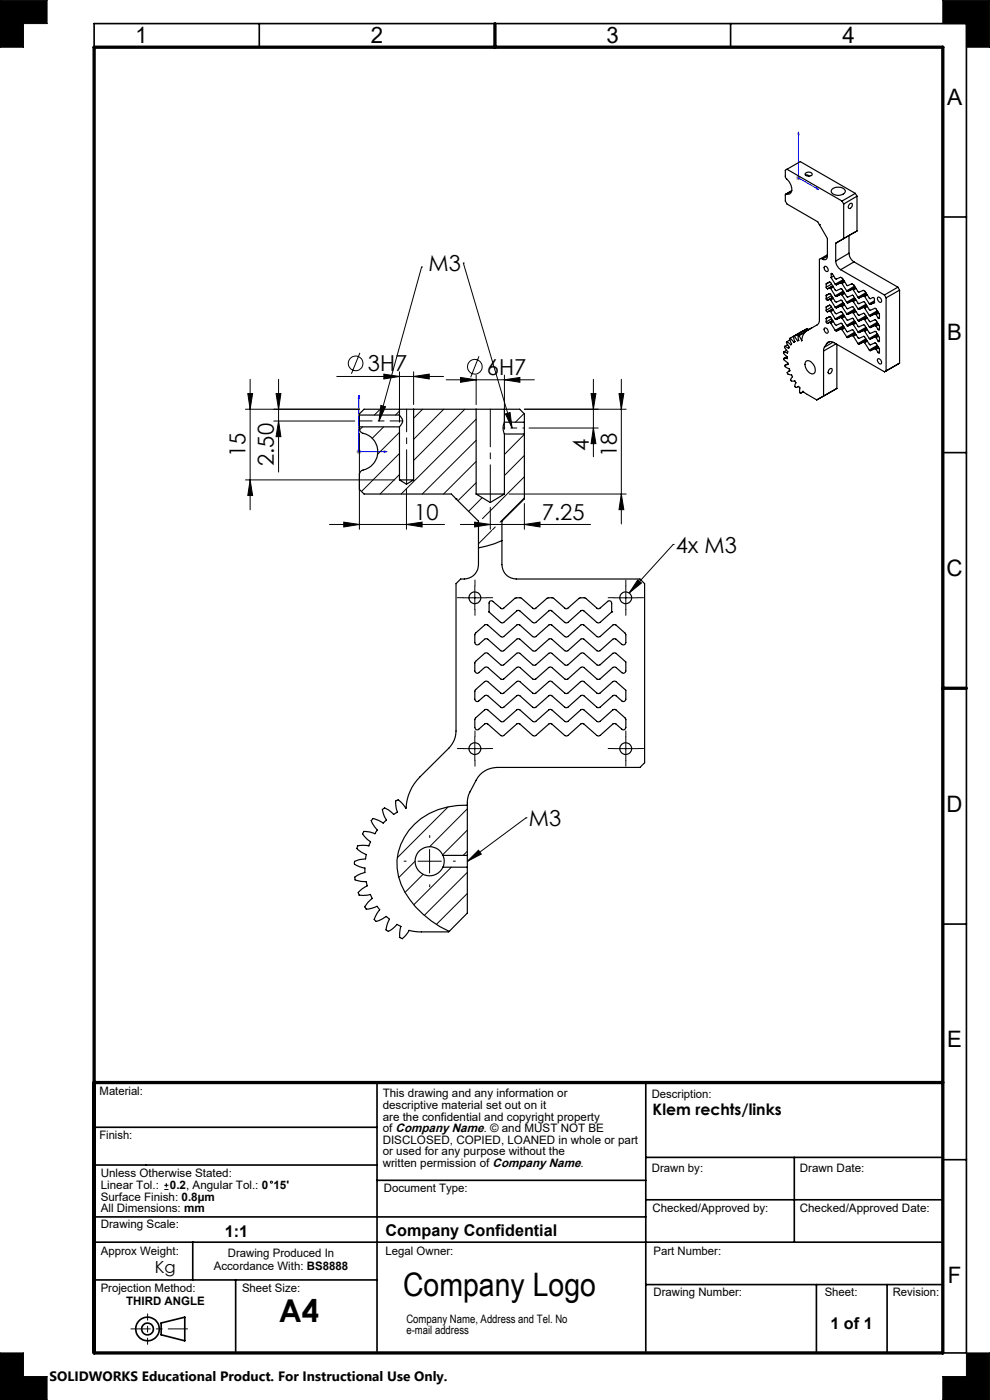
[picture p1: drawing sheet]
<svg xmlns="http://www.w3.org/2000/svg" width="210mm" height="297mm" viewBox="0 0 210 297" stroke-linecap="round" stroke-linejoin="round" font-family="sans-serif">
<g fill="none" stroke="#000" stroke-width=".35">
<path d="M20 10v-5h185v282h-5M55 5v5M155 5v5M200 46h5M200 96h5M200 196h5M20 239.1h60M80 229.7v57M137 229.7v57M20 258.2h117M20 247.2h60M80 250.4h57"/>
<path d="M137 254.5h63M137 245.5h63M168.5 245.5v18M200 246h5M20 271.5h60M20 263.5h180M40.9 263.5v8M50 271.5v15.2M137 272.5h63M173.2 272.5v14.5M188.2 272.5v14.5M34.2 280.7l5-1.3v5l-5-1.2z"/>
<circle cx="31.3" cy="281.9" r="1.25"/>
<circle cx="31.3" cy="281.9" r="2.5"/>
</g>
<path d="M76.1 83.9l.2 .6h-.3zM76.1 83.9v11.9h6M81.5 95.7l.6 .1-.6 .2z" fill="none" stroke="#00f" stroke-width=".21"/>
<path d="M75.6 95.8h1M75.8 95.5l.7 .7M76.1 95.3v1M76.5 95.5l-.7 .7" fill="none" stroke="#808080" stroke-width=".21"/>
<path d="M27.8 281.9h12" fill="none" stroke="#000" stroke-width=".21" stroke-dasharray="15.2 1.3 1.3 1.3" stroke-dashoffset="11.1"/>
<path d="M31.3 278.7v6.5" fill="none" stroke="#000" stroke-width=".21" stroke-dasharray="15.2 1.3 1.3 1.3" stroke-dashoffset="13.9"/>
<path d="M0 0h10v5h-5v5h-5zM200 0h10v10h-5v-5h-5zM0 287h5v5h5v5h-10zM205 287h5v10h-10v-5h5z" fill="none" stroke="#000" stroke-width=".21"/>
<path d="M20 10h180v277h-180zM105 5v5M200 146h5M20 229.7h180" fill="none" stroke="#000" stroke-width=".7"/>
<path d="M81.5 95.7l.6 .1-.6 .2zM76.1 83.9l.2 .6h-.3z" fill="#00f"/>
<path d="M0 0v10h5v-5h5v-5zM0 287v10h10v-5h-5v-5zM205 287v5h-5v5h10v-10zM200 0v5h5v5h5v-10z" fill-rule="evenodd" fill="#000"/>
<g fill="none" stroke="#000" stroke-width=".21">
<path d="M89.4 56.7h.1M89.4 56.7l-9 32.6M98.3 55.8h.1M98.3 55.8l10.3 35M71.4 79.9h22.7M76.3 74.9l-1.8 4.4M81.4 79.4l3.3 .5-3.3 .5zM84.7 78.9v10.7M87.7 79.9l3.4-.5v1zM87.7 78.9v6.9M101 79.6v6.2M101.6 75.6l-1.8 4.4"/>
<path d="M107 79.6v11.5M52.6 83.5h1l-.5 3.3zM53.1 80.5v27.7M58.1 89.3h17.1M58.6 83.5h1l-.5 3.3zM59.1 89.3l.5 3.3h-1zM59.1 80.5v19.7M76.2 91.9v20.4M76.2 86.8h-24.1M80.8 86l1 .3-1.4 3zM94.7 80.6h18.6M97.7 80.1l3.3 .5-3.3 .5z"/>
<path d="M107 80.6l3.3-.5v1zM107.2 87.8l1-.3 .4 3.3zM111.2 86.8h21.6M112.2 90.8h14.7M125.4 83.5h1l-.5 3.3zM125.9 90.8l.5 3.3h-1zM125.9 80.5v16.4M131.3 83.5h1l-.5 3.3zM131.8 80.5v30.7M52.1 101.8h31.6M53.1 101.8l.5 3.3h-1zM69.9 111.3h24.4"/>
<path d="M72.9 110.8l3.3 .5-3.3 .5zM86.2 111.3l3.3-.5v1zM86.2 103.7v8.6M97.6 111.3h27.7M100.7 110.8l3.3 .5-3.3 .5zM104 107.6v4.7M108 104.8h24.8M111.2 111.3l3.3-.5v1zM111.2 106.8v5.5M131.8 104.8l.5 3.3h-1zM142.8 115.5h.1M142.8 115.5l-9.3 10.3"/>
<path d="M98.2 126.8h5M100.7 124.3v5M130.2 126.8h5M132.8 124.3v5M135.3 123l.8 .7-2.6 2.1zM98.2 158.8h5M100.7 156.3v5M130.2 158.8h5M132.8 156.3v5M111.6 173.5h.1M111.6 173.5l-12.5 9.2M88.7 182.7h4.9"/>
<path d="M91.1 180.2v5M99.1 182.7l2.4-2.3 .6 .8zM34.9 252.3h.8M34.9 251.5h.8M35.3 251v.9"/>
<circle cx="75.4" cy="77.1" r="1.56"/>
<circle cx="100.7" cy="77.8" r="1.55"/>
<circle cx="57.6" cy="250.8" r=".22"/>
</g>
<path d="M169.4 28l.1 .5-.2-.1zM169.4 28v9.7l4.2 2.5M173.2 39.8l.4 .4-.4-.1z" fill="none" stroke="#00f" stroke-width=".21"/>
<path d="M168.9 37.7h1M169 37.4l.7 .7M169.4 37.2v1M169.7 37.4l-.7 .7" fill="none" stroke="#808080" stroke-width=".21"/>
<g fill="none" stroke="#000" stroke-width=".21" stroke-dasharray="15.2 1.3 1.3 1.3">
<path d="M98.3 126.8h-1.3M100.8 124.3v-1.3M100.8 129.3v1.2M103.3 126.8h1.2M130.3 126.8h-1.3M132.8 124.3v-1.3M132.8 129.3v1.2M135.3 126.8h1.2M98.3 158.8h-1.3M100.8 156.3v-1.3M103.3 158.8h1.2M130.3 158.8h-1.3"/>
<path d="M132.8 156.3v-1.3M135.3 158.8h1.2M91.2 177.7v-.4M100.8 161.3v1.2M132.8 161.3v1.2M86.2 182.7h-.5M91.2 187.7v.4M96.2 182.7h.4"/>
</g>
<path d="M111.3 90.8h-4.6" fill="none" stroke="#000" stroke-width=".21" stroke-dasharray="15.2 1.3 1.3 1.3" stroke-dashoffset="14.9"/>
<path d="M76.3 89.3h9.1" fill="none" stroke="#000" stroke-width=".21" stroke-dasharray="15.2 1.3 1.3 1.3" stroke-dashoffset="12.6"/>
<path d="M86.3 102.7v-15.9" fill="none" stroke="#000" stroke-width=".21" stroke-dasharray="15.2 1.3 1.3 1.3" stroke-dashoffset="8"/>
<path d="M104 106.6v-19.8" fill="none" stroke="#000" stroke-width=".21" stroke-dasharray="15.2 1.3 1.3 1.3" stroke-dashoffset="7.2"/>
<g fill="#000">
<path d="M59.1 89.3l.5 3.3h-1zM58.6 83.5h1l-.5 3.3zM125.9 90.8l.5 3.3h-1zM125.4 83.5h1l-.5 3.3z"/>
<path d="M86.2 111.3l3.3-.5v1zM72.9 110.8l3.3 .5-3.3 .5z"/>
<path d="M100.7 110.8l3.3 .5-3.3 .5zM111.2 111.3l3.3-.5v1z"/>
<path d="M135.3 123l.8 .7-2.6 2.1zM99.1 182.7l2.4-2.3 .6 .8zM107.2 87.8l1-.3 .4 3.3zM80.8 86l1 .3-1.4 3z"/>
</g>
<path d="M173.2 39.8l.4 .4-.4-.1zM169.4 28l.1 .5-.2-.1z" fill="#00f"/>
<g fill="#000">
<path d="M87.7 79.9l3.4-.5v1zM81.4 79.4l3.3 .5-3.3 .5z"/>
<path d="M107 80.6l3.3-.5v1zM97.7 80.1l3.3 .5-3.3 .5z"/>
<path d="M131.3 83.5h1l-.5 3.3zM131.8 104.8l.5 3.3h-1z"/>
<path d="M53.1 101.8l.5 3.3h-1zM52.6 83.5h1l-.5 3.3z"/>
</g>
<g fill="none" stroke="#000" stroke-width=".21">
<path d="M76.9 90.6l-.6 .6M80.5 86.9l-1.1 1.1M81.4 90.6l-2.4 2.4M84.7 87.2l-.8 .8M84.7 91.7l-4.6 4.6M84.7 96.2l-8 8M89.6 86.8l-1.9 1.9M94.1 86.8l-6.4 6.4M98.6 86.8l-10.9 10.9M101 88.9l-15.9 15.9M101 93.4l-11.4 11.4M101 97.9l-6.9 6.9"/>
<path d="M107.1 87.3l-.1 .1M111.2 87.7l-1.9 1.9M111.2 92.1l-4.2 4.3M111.2 96.6l-4.2 4.3M84.7 100.7l-4.1 4.1M101 102.4l-3.8 3.8M102.3 105.6l-2.9 2.9M104.3 112.5l-2.8 2.9M105.1 111.8l-.6 .6M111.2 101.1l-8.9 8.9M111.2 105.6l-5.1 5.2M95.1 171.2l-10.8 10.8"/>
<path d="M99.1 171.6l-8 8M99.1 176.1l-5.2 5.2M88.1 182.7l-3.5 3.5M89.7 185.5l-3.8 3.8M95.7 184l-7.9 7.9M99.1 180.6l-.9 .9M99.1 185.1l-9.1 9.1M99.1 189.5l-6.5 6.6"/>
</g>
<g fill="none" stroke="#000" stroke-width=".25">
<path d="M166.9 35.9l-.3 .2v1.5a4.8 4.8 0 0 1 1.4 2.8 .78 .78 0 0 1-1.1 .7M166.9 35.9l11.7 6.7M166.9 35.9l2.9-1.6 11.6 6.7M170.8 36.9a.84 .84 0 0 1 .8-.4 .84 .84 0 0 1 .7 .6 .89 .89 0 0 1-1.5-.2zM171 37.2l.3-.1 .3 .3M166.9 41.1l-.3 .2v1.3l.3 .7 6.6 3.8 .3 .6M167.9 40.5l-1 .6M168 40.4l-1.3 .8M173.8 47.7h.1M173.8 47.7l1.7 2.9v3.8M174.2 54.8l-.4 .2v12.8a1.2 1.2 0 0 1-.5 1.1l-2.2 1.3a2.71 2.71 0 0 0-1.1 2.1M174.2 54.8l.2 .2"/>
<path d="M174.9 56.5a.69 .69 0 0 1 .6 1.1 .73 .73 0 0 1-.6-1.1zM175.5 54.4a.64 .64 0 0 1-.3 .6 .64 .64 0 0 1-.8 0M175.5 54l-1.3 .8M175.5 54.4l-1.1 .6M175.9 59.9l-.6 .4M176.3 58.1l.1-.1 .2 .1 .7 1.1 1-.4 .3 .2 1.1 1.6 1-.4 .3 .2 1.1 1.6 1-.4 .3 .2 1 1.5 1-.1 .1 1M176.3 58.1v.8M176.3 58.9l.9 1.4M176.5 58l-.2 .1M176.6 40.1a1.91 1.91 0 0 1 2.7 .4 1.61 1.61 0 0 1-2.3 .8 .68 .68 0 0 1-.6-.5 .68 .68 0 0 1 .2-.7zM176.8 58.6l-.5 .3M177.3 55.4a2.38 2.38 0 0 0 1 1.8"/>
<path d="M178.3 57.2l9.3 5.4M178.6 42.6l.4 .7M178.9 59.3l-1.7 1M179 43.3v7.3l2.8-1.6M179 59.5l-1.6 .9M179.1 59.6l-.7 .4M179.2 59.8l-.6 .3M180.1 53.7a2.25 2.25 0 0 0 1.1 1.9M180.1 49.9l-2.8 1.7v3.8M180.1 53.7l-2.8 1.7M180.1 49.9v3.8M180.3 43.2a.34 .34 0 0 1 .5 0 .34 .34 0 0 1 0 .5 .45 .45 0 0 1-.3 .5 .45 .45 0 0 1-.5-.2v-.3z"/>
<path d="M181.2 55.6l-2.9 1.6M181.2 55.6l9.3 5.3M181.4 41l-2.8 1.6M181.4 41l.4 .6M181.8 41.6l-2.8 1.7M181.8 41.6v7.4M181.8 49l-1.7 .9M166.2 76.1a1.43 1.43 0 0 0 .9 .9l.1 .3-.2 .1a.33 .33 0 0 0-.5 .2 .33 .33 0 0 0 .4 .4l.5 .2 .1 .5M166.2 74.7v.1a.43 .43 0 0 0 .4 .5l.4 .4v.4h-.8M166.4 73.5l.1 .3 .6 .8v.2l-.1 .1-.8-.2M166.8 74.3l-.6 .4M166.9 72.5v.3l.5 .9-.1 .2-.9-.4"/>
<path d="M166.9 75.6l-.7 .5M167.1 73.1l-.7 .4M167.1 77.1l-.6 .4M167.5 78.7h-.1a.42 .42 0 0 0-.3 .5 .42 .42 0 0 0 .5 .3 .44 .44 0 0 1 .4 .4 .44 .44 0 0 1-.2 .5v.4l.3 .1a.46 .46 0 0 1 .6 .1 .46 .46 0 0 1-.1 .6 .4 .4 0 0 0 .2 .6 .4 .4 0 0 0 .5-.2h.1M167.5 78.6l-.2 .1M167.5 72.1l-.6 .4M167.6 71.8l-.1 .1 .2 .7a.34 .34 0 0 1 0 .6l-.8-.7M168.3 71.4l.3 1.1-.2 .1-.8-.8M168.5 71.3l-.2 .1M168.5 71.3l.7 1M168.6 72.5l-.2 .1M169.3 71.2l.1 1-.2 .1"/>
<path d="M169.3 71.2h.2M169.4 72.1l-.2 .2M169.5 71.2l.5 1.1M170.1 72.2l-.1 .1M170.5 70.2l-2.9 1.6M170.7 70.5l-1.2 .7M171 76.6a1.54 1.54 0 0 1 1.9 1.4 .95 .95 0 0 1-.6 1.3 1.98 1.98 0 0 1-1.3-2.7zM171.3 69.7l.2 .3M171.3 69.7l-3 1.7M171.3 69.7l-2.8 1.6M172.1 69.6h.1M172.1 69.6l-2.8 1.6"/>
<path d="M174.7 74.5v9.5M174.9 73.7l-.2 .8M174.9 69.6a.71 .71 0 0 1 .6 1.1 .77 .77 0 0 1-.6-1.1zM175.3 63.4l.2 .3M175.3 65.8v.2l.2 .1M175.3 60.3l.8-.4 1.2 1.8 1.2-.5 1.2 1.8 1.2-.4 1.3 1.8 1.1-.4 1.2 1.8 1.2-.4 .8 1.3v.8l-.2-.1M175.3 60.9l.2 .4M175.3 68.3l.2 .3M175.3 60.3v.6M175.3 62.7v.7M175.3 65.2v.6M175.3 67.6v.7"/>
<path d="M175.3 72.9a1.05 1.05 0 0 1 1.6-.2l10.7 6.2M175.3 72.9l-.4 .8M175.9 78.4a.37 .37 0 0 1 .6-.2 .37 .37 0 0 1-.1 .6 .4 .4 0 0 1-.3 .5 .4 .4 0 0 1-.5-.3zM175.9 62.3l-.6 .4M175.9 64.8l-.6 .4M175.9 67.2l-.6 .4M176 62.3h.1l1.2 1.8 1.2-.4 1.2 1.8 1.1-.5 .2 .1 1.1 1.7 1.2-.3 1.2 1.8 1.1-.5 .2 .1a2.55 2.55 0 0 1 .7 2l-.1 .2-.1-.2M176 62.3l-.7 .4M176 63.5l.2 .1M176 66l.2 .1M176 64.7l.1 .1 1.2 1.7 1.1-.4 .2 .1 1.1 1.7 1.2-.4 1.2 1.8 1.2-.4 1.2 1.8 1.3-.4 .7 1.3v.8h-.2M176 64.7l-.7 .5"/>
<path d="M176 61.1l.2 .1M176 68.4l.2 .1M176 67.2l.2 .1 1.1 1.7 1.2-.4 1.1 1.7 1.3-.3 1.2 1.8 1.1-.5 .2 .1 1.1 1.8 1.2-.5 .8 1.3v.9l-.2-.1M176 67.2l-.7 .4M176 63.5l-.5 .2M176 66l-.5 .1M176 61.1l-.5 .2M176 68.4l-.5 .2M176.1 72.5l-.8 .4M176.2 63.6l1 1.6M176.2 66.1l1 1.6M176.2 61.2l1 1.6"/>
<path d="M176.2 68.5l1 1.6M176.4 60.3l-1.1 .6M176.4 62.7l-1.1 .7M176.4 65.2l-1.1 .6M176.4 67.6l-1.1 .7M176.6 60.7l-.6 .4M176.6 60.6l-1.1 .7M176.6 63.1l-.6 .4M176.6 63.1l-1.1 .6M176.6 65.6l-.6 .4M176.6 65.5l-1.1 .6M176.6 68l-.6 .4"/>
<path d="M176.6 68l-1.1 .6M176.7 72.6l-1.8 1.1M176.8 60.9l-.6 .3M176.8 63.3l-.6 .3M176.8 65.8l-.6 .3M176.8 68.2l-.6 .3M177.2 65.2l.2 .1M177.2 67.7l.2 .1M177.2 62.8l.2 .1M177.2 60.3l.2 .1M177.2 70.1l.2 .1M177.3 73l-2.6 1.5"/>
<path d="M177.5 73.1v9.3l-2.8 1.6M178.4 64.9l.2 .1M178.4 67.3l.2 .2M178.4 62.4l.2 .2M178.4 60l.2 .1M178.4 69.8l.2 .2M178.4 64.9l-1 .4M178.4 67.3l-1 .5M178.4 62.4l-1 .5M178.4 60l-1 .4M178.4 69.8l-1 .4M178.6 65l1 1.6"/>
<path d="M178.6 67.5l1 1.5M178.6 62.6l1 1.5M178.6 60.1l1 1.6M178.6 70l1 1.5M178.9 61.8l-1.7 1M178.9 64.2l-1.7 1M178.9 66.7l-1.7 1M178.9 69.1l-1.7 1M179 62l-1.6 .9M179 64.4l-1.6 .9M179 66.9l-1.6 .9M179 69.3l-1.6 .9"/>
<path d="M179.1 62.1l-.7 .3M179.1 64.5l-.7 .4M179.1 67l-.7 .3M179.1 69.4l-.7 .4M179.2 62.3l-.6 .3M179.2 64.7l-.6 .3M179.2 67.2l-.6 .3M179.2 69.6l-.6 .4M179.6 66.6l.2 .1M179.6 69l.2 .2M179.6 64.1l.2 .2M179.6 61.7l.2 .1"/>
<path d="M179.6 71.5l.2 .1M180.8 66.3l.2 .1M180.8 68.8l.2 .1M180.8 63.8l.2 .2M180.8 61.4l.2 .1M180.8 71.2l.2 .1M180.8 66.3l-1 .4M180.8 68.8l-1 .4M180.8 63.8l-1 .5M180.8 61.4l-1 .4M180.8 71.2l-1 .4M181 66.4l1 1.6"/>
<path d="M181 68.9l1 1.5M181 64l1 1.5M181 61.5l1 1.6M181 71.3l1 1.6M181.3 60.7l-1.7 1M181.3 63.1l-1.7 1M181.3 65.6l-1.7 1M181.3 68l-1.7 1M181.3 70.5l-1.7 1M181.4 60.9l-1.6 .9M181.4 63.4l-1.6 .9M181.4 65.8l-1.6 .9"/>
<path d="M181.4 68.3l-1.6 .9M181.4 70.7l-1.6 .9M181.5 61l-.7 .4M181.5 63.5l-.7 .3M181.5 65.9l-.7 .4M181.5 68.4l-.7 .4M181.5 70.8l-.7 .4M181.6 61.2l-.6 .3M181.6 63.6l-.6 .4M181.6 66.1l-.6 .3M181.6 68.5l-.6 .4M181.6 71l-.6 .3"/>
<path d="M182 68l.2 .1M182 70.4l.2 .2M182 65.5l.2 .1M182 63.1l.2 .1M182 72.9l.2 .1M183.2 67.7l.2 .1M183.2 70.1l.2 .2M183.2 65.2l.2 .2M183.2 62.8l.2 .1M183.2 72.6l.2 .1M183.2 67.7l-1 .4M183.2 70.1l-1 .5"/>
<path d="M183.2 65.2l-1 .4M183.2 62.8l-1 .4M183.2 72.6l-1 .4M183.4 67.8l1 1.6M183.4 72.7l1 1.6M183.4 70.3l1 1.5M183.4 65.4l1 1.5M183.4 62.9l1 1.5M183.7 62.1l-1.7 1M183.7 64.6l-1.7 .9M183.7 67l-1.7 1M183.7 69.5l-1.7 .9"/>
<path d="M183.7 71.9l-1.7 1M183.8 62.3l-1.6 .9M183.8 64.7l-1.6 .9M183.8 67.2l-1.6 .9M183.8 69.6l-1.6 1M183.8 72.1l-1.6 .9M183.9 62.4l-.7 .4M183.9 64.8l-.7 .4M183.9 67.3l-.7 .4M183.9 69.7l-.7 .4M183.9 72.2l-.7 .4M184 62.6l-.6 .3"/>
<path d="M184 65l-.6 .4M184 67.5l-.6 .3M184 70l-.6 .3M184 72.4l-.6 .3M184.4 69.4l.2 .1M184.4 71.8l.2 .1M184.4 66.9l.2 .2M184.4 64.4l.2 .2M184.4 74.3l.2 .1M185.5 64.2h.1M185.5 63.8l-1.1 .6M185.5 64.1l-.9 .5"/>
<path d="M185.5 64.2l-.9 .4M185.6 69.1l.2 .1M185.6 71.5l.2 .1M185.6 66.6l.2 .1M185.6 74l.2 .1M185.6 69.1l-1 .4M185.6 71.5l-1 .4M185.6 66.6l-1 .5M185.6 74l-1 .4M185.8 69.2l.5 .7M185.8 71.6l.5 .8M185.8 66.7l.5 .7"/>
<path d="M185.8 74.1l.5 .7M186.1 65.9l-1.7 1M186.1 68.4l-1.7 1M186.1 70.8l-1.7 1M186.1 73.3l-1.7 1M186.2 66.1l-1.6 1M186.2 68.6l-1.6 .9M186.2 71l-1.6 .9M186.2 73.5l-1.6 .9M186.3 63a.69 .69 0 0 1 .5 1.1 .73 .73 0 0 1-.5-1.1zM186.3 76.1a.71 .71 0 0 1 .5 1.1 .77 .77 0 0 1-.5-1.1zM186.3 66.2l-.7 .4"/>
<path d="M186.3 68.7l-.7 .4M186.3 71.1l-.7 .4M186.3 73.6l-.7 .4M186.4 66.4l-.6 .3M186.4 68.9l-.6 .3M186.4 71.3l-.6 .3M186.4 73.8l-.6 .3M186.5 67.3l-.2 .1M186.5 69.7l-.2 .2M186.5 72.2l-.2 .2M186.5 74.6l-.2 .2M187.6 62.6l.4 .6"/>
<path d="M188 63.2v15.5M188 78.7l-.4 .2M190.5 60.9l-2.9 1.7M190.5 60.9l.3 .7M190.8 61.6l-2.8 1.6M190.8 77l-2.8 1.7M190.8 61.6v15.4M190.8 77l-3.2 1.9M76.2 88v2.6M76.2 90.6a1.16 1.16 0 0 0 .8 1.3 4 4 0 0 1 3.1 4.1 4 4 0 0 1-3.4 3.8l-.5 .7v3.3l1 1h18.5l1 1M76.2 88h8.5M76.2 90.6h8.5"/>
<path d="M84.7 88a1.5 1.5 0 0 1 0 2.6M84.7 86.8h3M84.7 86.8v1.2M84.7 90.6v11.2M84.7 86.8h-7.5l-1 1v.2M87.7 86.8v15M87.7 86.8h13.3M101 86.8h6M101 86.8v18M107 89.6a2.91 2.91 0 0 0 0 2.5M107 92.1h4.2M107 89.6h4.2"/>
<path d="M107 86.8v2.8M107 92.1v12.7M107 86.8h3.2l1 1v1.8M111.2 92.1v13.7l-4.7 4.8v9.2a3 3 0 0 0 3 3h26.2l1 1v38l-1 1h-30.3a5 5 0 0 0-4.4 2.7l-1.4 2.8-.4 1.4-.1 11.8M111.2 89.6v2.5M169.4 82a1.31 1.31 0 0 1 .3 1.3l.1 .1 .2-.1a.31 .31 0 0 1 .3-.2 .31 .31 0 0 1 .3 .2l2.6 1.5M169.4 82l-.1 .1M170.4 83.1l-.5 .3M174.7 84l-1.5 .8M176.1 83.2l-2.9 1.6M84.7 101.8h3M84.7 101.8l1.5 .9 1.5-.9"/>
<path d="M96.7 105.8l4.8 4.8v9.2a3.2 3.2 0 0 1-3.8 3l-1 1v31.3a5.2 5.2 0 0 1-1.4 3.5l-6.9 6.9a11.5 11.5 0 0 0-2.4 5.9l-1.1-1.4a.61 .61 0 0 0-.9-.1v1.5l.3 .9-.8 .5-.9-.8-1-.6-.5 .3 .4 1.5 .5 .8-.7 .6-1-.6-1.2-.4-.4 .5 .7 1.3 .6 .7-.5 .8-1.1-.4-.9-.1h-.3l-.3 .5 1 1.1 .7 .6-.4 .9-2-.1-.4 .1-.1 .3a1.47 1.47 0 0 0 1.2 1.1l.8 .4-.2 .9-1.4 .2-.9 .3v.2a.65 .65 0 0 0 .8 .8l1.4 .4v1l-.8 .2-1.4 .8 .1 .6 1.2 .3h1.2l.2 .9-1 .6-.9 .9 .2 .5h1.5l.9-.1 .4 .8-.9 .8-.7 1 .3 .5h.3l2-.6 .5 .7-1 1.8-.1 .2 .2 .3a1.48 1.48 0 0 0 1.6-.4l.7-.5 .7 .6-.6 1.7-.1 .6 .2 .1 .3 .2 .5-.3 1.3-1.2 .9 .4-.3 .9a1.36 1.36 0 0 0 .2 1.6l.3 .1 .5-.3 1-1.4 1.9 .3 6.6-.1M96.7 105.8h.1M101 104.8h6M101 104.8l3 1.8 3-1.8M106.5 114.7l-1.6 .7-3.4 .8M100.9 134.3l1.9-1.7 .5-.1 2.9 2.5 .4 .1 3-2.5 .5-.1 2.9 2.5 .4 .1 3-2.5 .5-.1 2.9 2.5 .4 .1 3-2.5 .5-.1 2.9 2.5 .4 .1 3-2.5 .5-.1 2.2 1.9 .1 1.9a.52 .52 0 0 1-.9 .4l-1.4-1.2h-.3l-3.2 2.6-.4-.1-2.9-2.5-.5 .1-3 2.5-.4-.1-2.9-2.5-.5 .1-3 2.5-.4-.1-2.9-2.5-.5 .1-3 2.5-.4-.1-2.9-2.5-.5 .1-1.2 1.1a.52 .52 0 0 1-.9-.4v-1.6zM103.7 129.8l2.7 2.3 .5-.1 3-2.5 .4 .1 2.9 2.5 .5-.1 3-2.5 3.4 2.6 .4-.1 2.9-2.5 .5 .1 3 2.5 .4-.1 2.5-2.2M103.7 129.8h.1M103.8 129.8v-1.9a.47 .47 0 0 1 .2-.4 .47 .47 0 0 1 .6 .1l1.8 1.5h.4l2.6-2.3 1.1 .1 2.7 2.2h.4l2.6-2.3 1.1 .1 2.8 2.2h.3l2.6-2.3 1.1 .1 2.8 2.2 .4-.1 1.6-1.4a.5 .5 0 0 1 .5-.1 .5 .5 0 0 1 .4 .4v1.9M129.8 129.8h.1M100.9 140.3l1.9-1.7 .4-.1 3 2.5 .4 .1 3-2.5 .4-.1 3 2.5 .4 .1 3-2.5 .4-.1 3 2.5 .4 .1 3-2.5 .4-.1 3 2.5 .4 .1 3-2.5 .4-.1 2.4 1.9v1.9a.53 .53 0 0 1-.9 .4l-1.2-1.1-.5-.1-3.2 2.6-.4-.1-3-2.5-.4 .1-3 2.5-.4-.1-3-2.5-.4 .1-3 2.5-.4-.1-3-2.5-.4 .1-3 2.5-.4-.1-3-2.5-.4 .1-1.2 1.1a.53 .53 0 0 1-.9-.4v-1.7zM100.9 146.3l1.9-1.7 .4-.1 3 2.5 .4 .1 3-2.5 .4-.1 3 2.5 .4 .1 3-2.5 .4-.1 3 2.5 .4 .1 3-2.5 .4-.1 3 2.5 .4 .1 3-2.5 .4-.1 2.4 1.9v1.9a.5 .5 0 0 1-.4 .5 .5 .5 0 0 1-.5-.1l-1.2-1.1-.5-.1-3.2 2.6-.4-.1-3-2.5-.4 .1-3 2.5-.4-.1-3-2.5-.4 .1-3 2.5-.4-.1-3-2.5-.4 .1-3 2.5-.4-.1-3-2.5-.4 .1-1.2 1.1a.5 .5 0 0 1-.6 .1 .5 .5 0 0 1-.3-.5v-1.7z"/>
<path d="M100.9 152.3l1.9-1.7 .4-.1 3 2.5 .4 .1 3-2.5 .4-.1 3 2.5 .4 .1 3-2.5 .4-.1 3 2.5 .4 .1 3-2.5 .4-.1 3 2.5 .4 .1 3-2.5 .4-.1 2.3 1.9 .1 1.9a.5 .5 0 0 1-.4 .5 .5 .5 0 0 1-.5-.1l-1.2-1.1-.5-.1-3.2 2.6-.4-.1-3-2.5-.4 .1-3 2.5-.4-.1-3-2.5-.4 .1-3 2.5-.4-.1-3-2.5-.4 .1-3 2.5-.4-.1-3-2.5-.4 .1-1.2 1.1a.5 .5 0 0 1-.6 .1 .5 .5 0 0 1-.3-.5v-1.7zM99.1 170.8a14.3 14.3 0 0 0-14.1 8.3 11.6 11.6 0 0 0 2 11.8 21.4 21.4 0 0 0 8.3 6.7M93.9 181.5a2.86 2.86 0 0 1 0 2.5M93.9 181.5a3.1 3.1 0 0 0-4.7-1.2 3.1 3.1 0 0 0 0 4.8 3.1 3.1 0 0 0 4.7-1.1M93.9 184h5.2M93.9 181.5h5.2M99.1 181.5v2.5M99.1 184v9.7l-3.8 3.9"/>
<circle cx="100.7" cy="126.8" r="1.25"/>
<circle cx="132.7" cy="126.8" r="1.25"/>
<circle cx="100.7" cy="158.8" r="1.25"/>
<circle cx="132.7" cy="158.8" r="1.25"/>
</g>
<text font-size="6.9" x="85.5" y="274.9">Company Logo</text>
<text font-size="6.7" x="59.2" y="280.6">A4</text>
<g font-size="4.8">
<text x="28.7" y="9.2">1</text>
<text x="78.7" y="9.2">2</text>
<text x="128.7" y="9.2">3</text>
<text x="178.7" y="9.2">4</text>
<text x="200.9" y="22.2">A</text>
<text x="200.9" y="72.2">B</text>
<text x="200.8" y="122.2">C</text>
<text x="200.8" y="172.2">D</text>
<text x="200.9" y="222.2">E</text>
<text x="201.1" y="272.2">F</text>
</g>
<g font-size="4.7">
<text x="90.9" y="57.5">M3</text>
<text x="78" y="78.8">3H7</text>
<text x="103.3" y="79.5">6H7</text>
<text x="124.9" y="95.6" transform="rotate(-90 124.9 95.6)">4</text>
<text x="52.1" y="96.9" transform="rotate(-90 52.1 96.9)">15</text>
<text x="58.1" y="98.8" transform="rotate(-90 58.1 98.8)">2.50</text>
<text x="130.8" y="96.9" transform="rotate(-90 130.8 96.9)">18</text>
<text x="87.9" y="110.2">10</text>
<text x="115" y="110.2">7.25</text>
<text x="143.3" y="117.2">4x M3</text>
<text x="112.2" y="175.2">M3</text>
</g>
<text font-size="3.5" x="32.8" y="270.2">Kg</text>
<g font-size="3.4">
<text x="47.7" y="262.3">1:1</text>
<text x="81.8" y="262.2">Company Confidential</text>
<text x="176.2" y="281.9">1 of 1</text>
</g>
<text font-size="3.3" x="138.4" y="236.6">Klem rechts/links</text>
<text font-size="2.9" x="10.5" y="292.9">SOLIDWORKS Educational Product. For Instructional Use Only.</text>
<g font-size="2.5">
<text x="21.1" y="232.3">Material:</text>
<text x="81.2" y="232.8">This drawing and any information or</text>
<text x="138.3" y="233">Description:</text>
<text x="81.2" y="235.2">descriptive material set out on it</text>
<text x="81.2" y="237.7">are the confidential and copyright property</text>
<text x="21.1" y="241.7">Finish:</text>
<text x="81.2" y="240.2">of Company Name. © and MUST NOT BE</text>
<text x="81.2" y="242.7">DISCLOSED, COPIED, LOANED in whole or part</text>
<text x="81.2" y="245.1">or used for any purpose without the</text>
<text x="21.4" y="249.8">Unless Otherwise Stated:</text>
<text x="81.2" y="247.6">written permission of Company Name.</text>
<text x="138.3" y="248.5">Drawn by:</text>
<text x="169.6" y="248.5">Drawn Date:</text>
<text x="21.4" y="252.3">Linear Tol.:</text>
<text x="21.4" y="254.7">Surface Finish: 0.8µm</text>
<text x="21.4" y="257.2">All Dimensions: mm</text>
<text x="36.1" y="252.3">0.2, Angular Tol.: 0</text>
<text x="58" y="252.3">15'</text>
<text x="81.4" y="252.9">Document Type:</text>
<text x="138.4" y="257.2">Checked/Approved by:</text>
<text x="169.6" y="257.2">Checked/Approved Date:</text>
<text x="21.4" y="260.6">Drawing Scale:</text>
<text x="21.4" y="266.2">Approx Weight:</text>
<text x="45.4" y="269.5">Accordance With: BS8888</text>
<text x="48.3" y="266.7">Drawing Produced In</text>
<text x="81.8" y="266.2">Legal Owner:</text>
<text x="138.6" y="266.2">Part Number:</text>
<text x="21.4" y="274.1">Projection Method:</text>
<text x="51.3" y="274">Sheet Size:</text>
<text x="138.6" y="274.9">Drawing Number:</text>
<text x="174.9" y="274.9">Sheet:</text>
<text x="189.4" y="274.9">Revision:</text>
<text x="26.8" y="276.9">THIRD ANGLE</text>
<text x="86.2" y="280.6">Company Name, Address and Tel. No</text>
<text x="86.2" y="283">e-mail address</text>
</g>
</svg>
